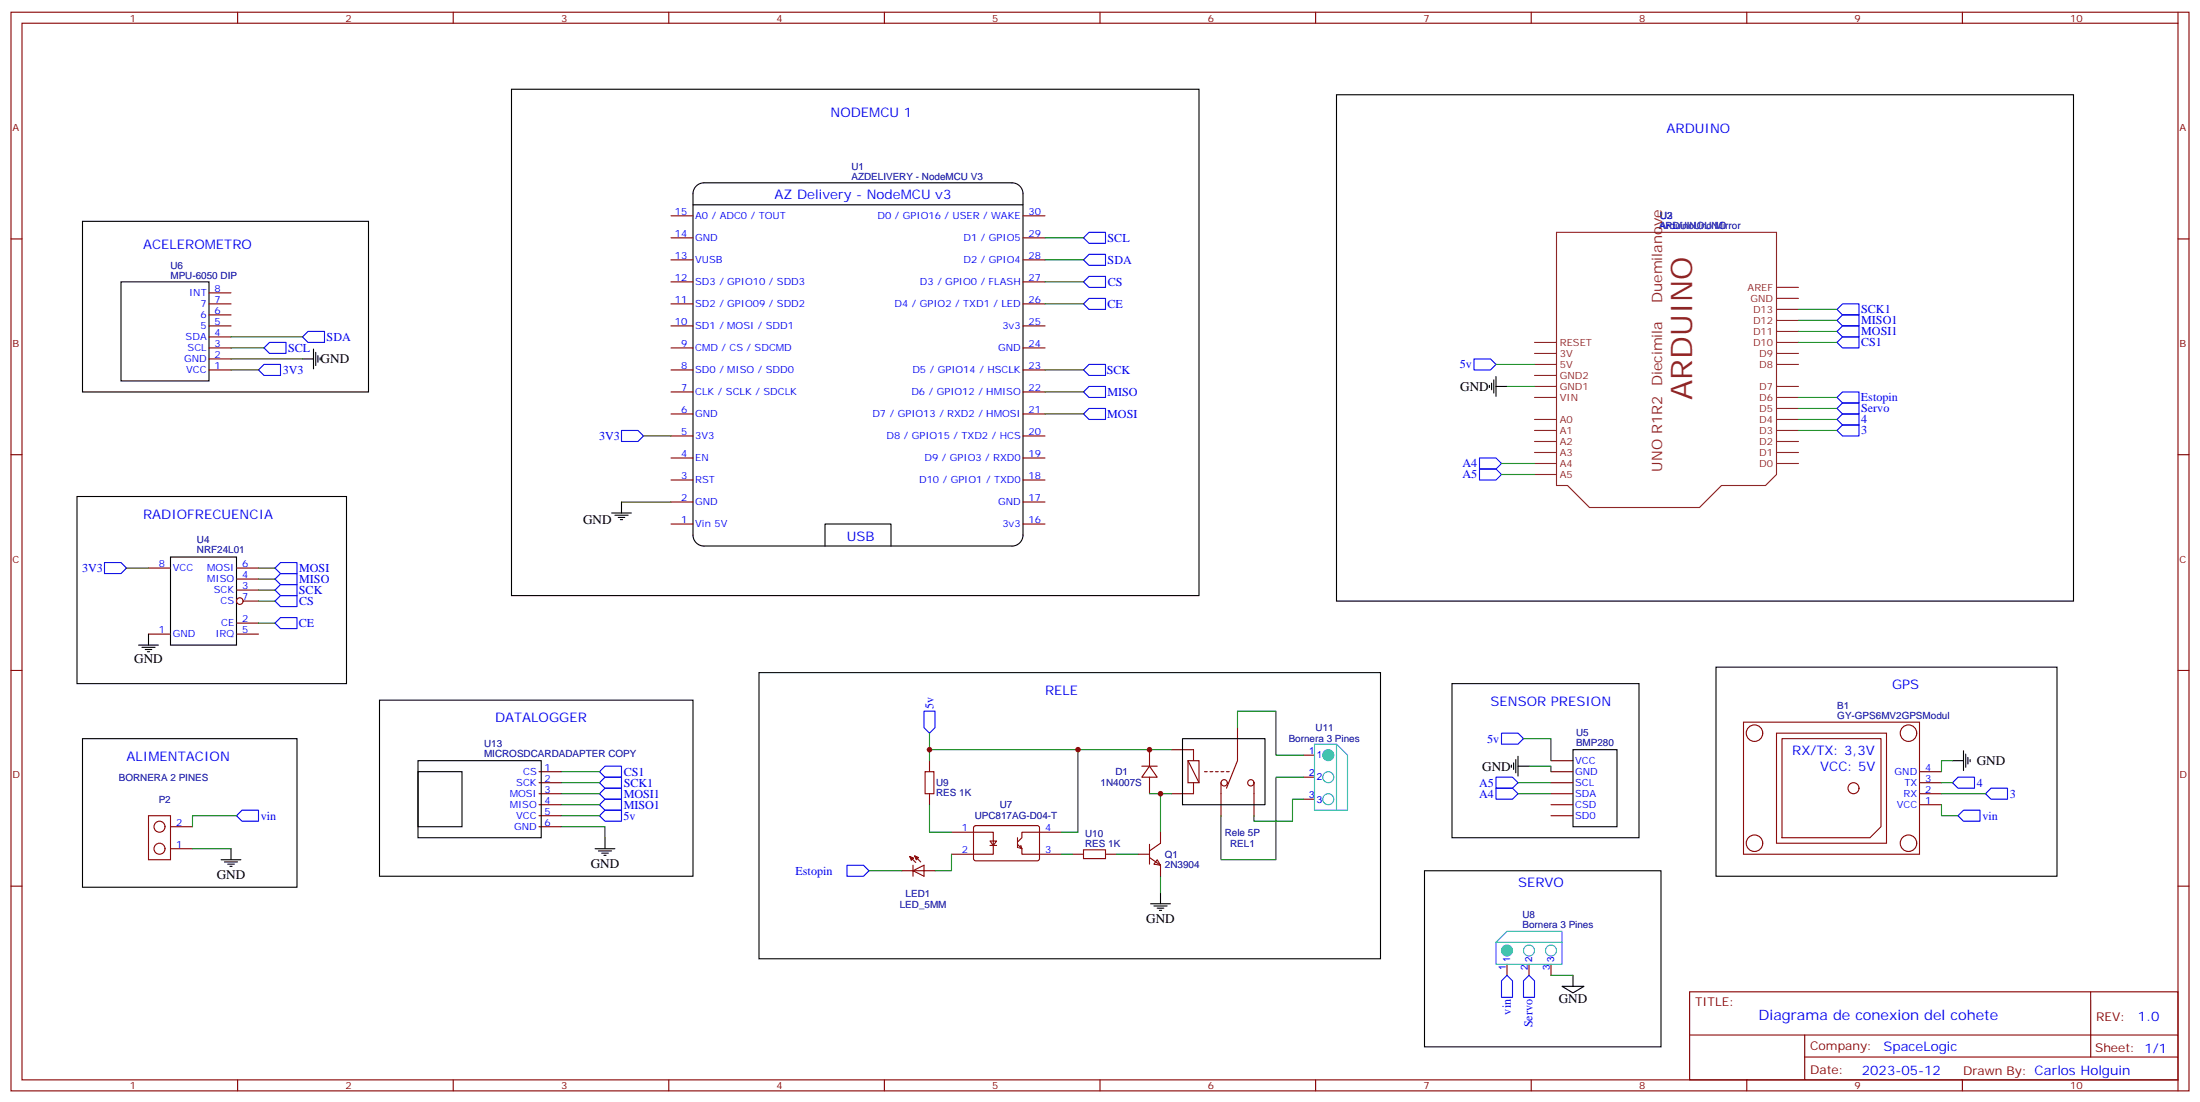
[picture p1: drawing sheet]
<svg xmlns="http://www.w3.org/2000/svg" width="706mm" height="353mm" viewBox="0 0 706 353" stroke-linecap="round" stroke-linejoin="round" font-family="sans-serif">
<g fill="none" stroke="#870000" stroke-width=".35">
<path d="M3.5 3.9h698.5v345.7h-698.5zM7.1 7.4h691.4v338.7h-691.4zM76.2 3.9v3.5M145.3 3.9v3.5M214.5 3.9v3.5M283.6 3.9v3.5M352.8 3.9v3.5M421.9 3.9v3.5M491.1 3.9v3.5M560.2 3.9v3.5M629.4 3.9v3.5M698.5 3.9v3.5"/>
<path d="M3.5 76.6h3.6M215.2 76.2h7M215.2 69.2h7M328.1 76.2h7M328.1 69.2h7M698.5 76.6h3.5M67 93.9h7.1M67 97.4h7.1M215.2 97.4h7M215.2 83.3h7M215.2 90.3h7M328.1 97.4h7"/>
<path d="M328.1 83.3h7M328.1 90.3h7M67 100.9h7.1M67 104.5h7.1M67 108h7.1M67 111.5h7.1M67 115h7.1M67 118.6h7.1M215.2 104.5h7M215.2 111.5h7M215.2 118.6h7M328.1 104.5h7"/>
<path d="M328.1 111.5h7M328.1 118.6h7M215.2 125.6h7M215.2 132.7h7M215.2 139.7h7M328.1 125.6h7M328.1 132.7h7M328.1 139.7h7M3.5 145.7h3.6M215.2 146.8h7M215.2 153.8h7M328.1 146.8h7"/>
<path d="M328.1 153.8h7M698.5 145.7h3.5M215.2 160.9h7M215.2 168h7M328.1 160.9h7M328.1 168h7M47.6 182.1h7.1M75.8 199.7h7.1M75.8 189.1h7.1M75.8 185.6h7.1M75.8 182.1h7.1M78 192.7h4.9"/>
<path d="M3.5 214.9h3.6M47.6 203.2h7.1M75.8 203.2h7.1M698.5 214.9h3.5M396.9 233.2v10.6l-3.6 8.8M559.2 231.5h56.4v42.3h-56.4zM569.7 235h35.3v35.3h-35.3zM571.5 236.7h31.7v28.3l-3.5 3.5h-28.2zM172.9 250.9h7M172.9 254.4h7M172.9 257.9h7M172.9 247.3h7"/>
<path d="M298.1 243.8v3.5M298.1 254.4v3.5M366.2 245.6h4.9M368.7 245.6l2.4 3.5h-4.9zM368.7 240.3v5.3M368.7 249.1v5.3M375.7 240.3h7.1v3.5M381 243.8h3.5v7.1h-3.5zM381 243.8l3.5 7.1M382.8 250.9v3.5h-7.1M386.3 247.3h.9M388.1 247.3h.8"/>
<path d="M389.8 247.3h.9M391.6 247.3h.9M391.6 250.9v10.5M393.3 247.3h.9M402.2 250.9v10.5M418 242h3.6M418 249.1h3.6M418 256.2h3.6M497.4 243.8h7.1M497.4 250.9h7.1M497.4 254.4h7.1M497.4 257.9h7.1"/>
<path d="M497.4 247.3h7.1M615.6 250.9h7.1M615.6 254.4h7.1M615.6 257.9h7.1M615.6 247.3h7.1M54.7 272h7M54.7 265h7M172.9 261.4h7M172.9 265h7M305.2 266.7h13.4v7.1h-13.4M312.4 264.8l.5-.2 20 .1 .5 .6-.1 10.2-.6 .4-20.1-.1-.4-.6v-9.9zM317.5 269.6h2.1l-1 1.4z"/>
<path d="M317.5 271h2.1M326.3 270.6l1.4 1.4-.3-1M326.3 268.5v3.2M326.7 271.7l1 .3v1.8h12.7M340.4 266.7h-12.7v1.8l-1.4 1.4M344 273.8h3.5M354.5 273.8h3.6M365.1 273.8h3.6M368.7 270.6v6.4M368.7 274.8l3.5 2.5v3.5M371.1 275.6l1.1 1.7-2.1-.3zM372.2 266.7v3.6l-3.5 2.4"/>
<path d="M497.4 261.4h7.1M3.5 284h3.6M698.5 284h3.5M483.3 309.1v3.5M490.4 309.1v3.5M497.4 309.1v3.5M541.9 317.9h156.6v28.2h-156.6zM670.5 317.9v20.9M541.9 331.7h156.5M578.8 338.8h119.6M578.8 331.7v14.1M76.2 346.1v3.5"/>
<path d="M145.3 346.1v3.5M214.5 346.1v3.5M283.6 346.1v3.5M352.8 346.1v3.5M421.9 346.1v3.5M491.1 346.1v3.5M560.2 346.1v3.5M629.4 346.1v3.5M698.5 346.1v3.5"/>
<circle cx="76.9" cy="192.7" r="1.06"/>
<circle cx="562.7" cy="235" r="2.65"/>
<circle cx="612.1" cy="235" r="2.65"/>
<circle cx="392.6" cy="250.9" r="1.01"/>
<circle cx="401.2" cy="250.9" r="1.01"/>
<circle cx="594.4" cy="252.6" r="1.76"/>
<circle cx="562.7" cy="270.3" r="2.65"/>
<circle cx="612.1" cy="270.3" r="2.65"/>
</g>
<g fill="none" stroke="#000" stroke-width=".35">
<path d="M164 28.6h220.5v162.3h-220.5zM428.6 30.4h236.4v162.3h-236.4zM26.5 70.9h91.7v54.7h-91.7zM222.2 65.7h105.9M38.8 90.3h28.2v31.8h-28.2zM97 115h3.5M100.5 111.9v6.3M101.2 112.9v4.3M102 114v2.1M102.7 114.7v.7M477.7 123.5v.7M478.4 122.8v2.1"/>
<path d="M479.1 121.7v4.3M479.8 123.9h3.5M479.8 120.7v6.3M24.7 159.1h86.4v60h-86.4zM54.7 178.5h21.1v28.3h-21.1zM196.1 164.4h6.4M197.2 165.1h4.2M198.3 165.8h2.1M199 166.5h.7M199.3 160.9v3.5M264.6 175v-7h21.2v7M324.6 175h-98.8a3.5 3.5 0 0 1-3.6-3.5v-109.4a3.5 3.5 0 0 1 3.6-3.5h98.8a3.5 3.5 0 0 1 3.5 3.5v109.4a3.5 3.5 0 0 1-3.5 3.5"/>
<path d="M44.4 206.8h6.4M45.5 207.5h4.2M46.6 208.2h2.1M47.3 208.9h.7M47.6 203.2v3.6M243.4 215.6h199.3v91.7h-199.3zM465.7 219.1h59.9v49.4h-59.9zM550.3 213.8h109.4v67h-109.4zM26.5 236.7h68.7v47.7h-68.7zM121.7 224.4h100.5v56.4h-100.5zM379.2 236.7h26.5v21.2h-26.5zM134.1 243.8h39.5v24.7h-39.5z"/>
<path d="M134.1 247.3h14.1v17.7h-14.1zM484.7 245.2v.7M485.4 244.5v2.1M486.1 243.5v4.2M486.8 245.6h3.6M486.8 242.4v6.3M504.5 240.3h14.1v24.7h-14.1zM626.2 243.8h3.5M629.7 240.6v6.4M630.4 241.7v4.2M631.1 242.7v2.2M631.8 243.5v.7"/>
<path d="M70.9 275.6h6.4M72 276.3h4.2M73 277h2.1M73.7 277.7h.7M74.1 272v3.6M190.9 272h6.3M191.9 272.7h4.2M193 273.4h2.1M193.7 274.1h.7M194 268.5v3.5M456.8 279.1h75.9v56.4h-75.9zM369 289.7h6.4"/>
<path d="M370.1 290.4h4.2M371.1 291.1h2.1M371.8 291.8h.7M372.2 286.1v3.6M500.9 316.1h7.1l-3.5 2.1zM504.5 312.6v3.5"/>
</g>
<g fill="none" stroke="#00f" stroke-width=".35">
<path d="M349.2 74.5h5.3v3.5h-5.3l-1.7-1.8zM347.5 97.4l1.7-1.8h5.3v3.6h-5.3zM347.5 90.3l1.7-1.7h5.3v3.5h-5.3zM349.2 81.5h5.3v3.6h-5.3l-1.7-1.8zM589.1 99.2l1.8-1.8h5.3v3.5h-5.3zM82.9 118.6l1.8-1.8h5.3v3.5h-5.3zM84.7 111.5l1.7-1.8h5.3v3.6h-5.3zM98.8 106.2h5.3v3.5h-5.3l-1.8-1.7zM349.2 116.8h5.3v3.5h-5.3l-1.7-1.7zM472.7 115h5.3l1.8 1.8-1.8 1.8h-5.3zM589.1 109.7l1.8-1.7h5.3v3.5h-5.3zM589.1 106.2l1.8-1.7h5.3v3.5h-5.3z"/>
<path d="M589.1 102.7l1.8-1.8h5.3v3.6h-5.3zM199.3 138h5.3l1.8 1.7-1.8 1.8h-5.3zM349.2 130.9h5.3v3.5h-5.3l-1.7-1.7zM349.2 123.9h5.3v3.5h-5.3l-1.7-1.8zM589.1 138l1.8-1.8h5.3v3.5h-5.3zM589.1 134.4l1.8-1.7h5.3v3.5h-5.3zM589.1 130.9l1.8-1.7h5.3v3.5h-5.3zM589.1 127.4l1.8-1.8h5.3v3.6h-5.3zM474.5 150.3h5.3l1.7 1.8-1.7 1.7h-5.3zM474.5 146.8h5.3l1.7 1.8-1.7 1.7h-5.3zM33.5 180.3h5.3l1.8 1.8-1.8 1.7h-5.3zM88.2 182.1l1.8-1.8h5.2v3.5h-5.2z"/>
<path d="M88.2 189.1l1.8-1.7h5.2v3.5h-5.2zM88.2 192.7l1.8-1.8h5.2v3.5h-5.2zM88.2 199.7l1.8-1.8h5.2v3.6h-5.2zM90 183.8h5.2v3.6h-5.2l-1.8-1.8zM296.3 227.9h3.6v5.3l-1.8 1.8-1.8-1.8zM481.5 235h5.3l1.8 1.7-1.8 1.8h-5.3zM77.6 259.7h5.3v3.5h-5.3l-1.8-1.8zM192.3 247.3l1.7-1.7h5.3v3.5h-5.3zM192.3 250.9l1.7-1.8h5.3v3.5h-5.3zM192.3 254.4l1.7-1.8h5.3v3.6h-5.3zM192.3 257.9l1.7-1.7h5.3v3.5h-5.3zM479.8 249.1h5.3l1.7 1.8-1.7 1.7h-5.3z"/>
<path d="M479.8 252.6h5.3l1.7 1.8-1.7 1.8h-5.3zM627.9 249.1h5.3v3.5h-5.3l-1.7-1.7zM636.8 254.4l1.7-1.8h5.3v3.6h-5.3zM192.3 261.4l1.7-1.7h5.3v3.5h-5.3zM271.6 277.3h5.3l1.8 1.8-1.8 1.7h-5.3zM627.9 261.4l1.8-1.7h5.3v3.5h-5.3zM483.3 312.6l1.8 1.8v5.3h-3.6v-5.3zM490.4 312.6l1.7 1.8v5.3h-3.5v-5.3z"/>
</g>
<g fill="none" stroke="#008700" stroke-width=".35">
<path d="M335.1 76.2h12.4M335.1 97.4h12.4M335.1 90.3h12.4M335.1 83.3h12.4M576.8 99.2h12.3M74.1 118.6h8.8M74.1 115h22.9M74.1 108h22.9M74.1 111.5h10.6M335.1 118.6h12.4M479.8 116.8h12.3M576.8 109.7h12.3"/>
<path d="M576.8 106.2h12.3M576.8 102.7h12.3M206.4 139.7h8.8M335.1 132.7h12.4M335.1 125.6h12.4M483.3 123.9h8.8M576.8 138h12.3M576.8 134.4h12.3M576.8 130.9h12.3M576.8 127.4h12.3M481.5 152.1h10.6M481.5 148.6h10.6"/>
<path d="M199.3 160.9h15.9M40.6 182.1h7M82.9 182.1h5.3M82.9 185.6h5.3M82.9 189.1h5.3M82.9 192.7h5.3M82.9 199.7h5.3M298.1 235v8.8M396.9 233.2v-5.3h12.3v14.1h8.8M488.6 236.7h8.8v7.1M179.9 250.9h12.4M179.9 254.4h12.4"/>
<path d="M179.9 247.3h12.4M179.9 257.9h12.4M298.1 257.9v8.8h7.1M298.1 240.3h47.6v26.4h-5.3M345.7 240.3h30M368.7 254.4h7M372.2 254.4v12.3M418 249.1h-8.8v26.5h-17.6v-14.2M418 256.2h-3.5v7h-12.3v-1.8M486.8 250.9h10.6M486.8 254.4h10.6M490.4 245.6h7v1.7"/>
<path d="M622.7 257.9v3.5h5.2M622.7 250.9h3.5M622.7 254.4h14.1M626.2 243.8h-3.5v3.5M61.7 272h12.4M75.8 261.4h-14.1v3.6M179.9 265h14.1v3.5M179.9 261.4h12.4M278.7 279.1h10.6M305.2 273.8v5.3h-5.3M340.4 273.8h3.6M358.1 273.8h7"/>
<path d="M372.2 280.8v5.3M497.4 312.6h7.1"/>
</g>
<g fill="none" stroke="#8c2424" stroke-width=".35">
<path d="M499.2 74.5h70.5v77.6l-3.5 3.5h-14.1l-7.1 7.1h-35.2l-7.1-7.1h-3.5zM569.7 99.2h7.1M569.7 95.6h7.1M569.7 92.1h7.1M492.1 116.8h7.1M492.1 113.3h7.1M492.1 109.7h7.1M569.7 116.8h7.1M569.7 113.3h7.1M569.7 109.7h7.1M569.7 106.2h7.1M569.7 102.7h7.1"/>
<path d="M492.1 138h7.1M492.1 134.4h7.1M492.1 127.4h7.1M492.1 123.9h7.1M492.1 120.3h7.1M569.7 138h7.1M569.7 134.4h7.1M569.7 130.9h7.1M569.7 127.4h7.1M569.7 123.9h7.1M492.1 148.6h7.1M492.1 145h7.1"/>
<path d="M492.1 141.5h7.1M492.1 152.1h7.1M569.7 148.6h7.1M569.7 145h7.1M569.7 141.5h7.1"/>
</g>
<g fill="none" stroke="#900" stroke-width=".35">
<path d="M47.6 261.4h7.1v14.2h-7.1z"/>
<circle cx="51.2" cy="265" r="1.76"/>
<circle cx="51.2" cy="272" r="1.76"/>
</g>
<g fill="none" stroke="#0cf" stroke-width=".35">
<path d="M421.6 238.5h7v21.2h-7zM428.6 238.5l3.6 3.5v17.7h-3.6M479.8 302h21.1v7.1h-21.1zM479.8 302l3.5-3.5h17.6v3.5"/>
<circle cx="426" cy="249.1" r="1.76"/>
<circle cx="426" cy="256.2" r="1.76"/>
<circle cx="490.4" cy="304.7" r="1.76"/>
<circle cx="497.4" cy="304.7" r="1.76"/>
</g>
<g fill="#0cf" stroke="#0cf" stroke-width=".35">
<circle cx="483.3" cy="304.7" r="1.76"/>
<circle cx="426" cy="242" r="1.76"/>
</g>
<path d="M296.7 247.3h2.8v7.1h-2.8zM347.5 272.4h7v2.8h-7z" fill="none" stroke="#a10000" stroke-width=".35"/>
<g fill="#850000" stroke="#850000" stroke-width=".35">
<path d="M293.3 274.3l1.3 .5-.7 .8z"/>
<path d="M291.7 274.5l1.3 .5-.7 .7z"/>
</g>
<path d="M289.3 279.1h10.6M291.7 274.5l2 1.9M292.8 277.3v3.5M292.8 279.1l3.5-1.8v3.5zM293.3 274.3l2 2" fill="none" stroke="#850000" stroke-width=".35"/>
<g fill="#c00">
<circle cx="298.1" cy="240.3" r=".88"/>
<circle cx="345.7" cy="240.3" r=".88"/>
<circle cx="372.2" cy="254.4" r=".88"/>
<circle cx="368.7" cy="240.3" r=".88"/>
</g>
<text font-size="9.5" fill="#8d2323" x="542.7" y="128.2" transform="rotate(-90 542.7 128.2)">ARDUINO</text>
<g font-size="4.6" fill="#8d2323">
<text x="533.1" y="97.1" transform="rotate(-90 533.1 97.1)">Duemilanove</text>
<text x="533.1" y="151.1" transform="rotate(-90 533.1 151.1)">UNO R1R2 Diecimila</text>
</g>
<text font-size="4.6" fill="#00f" x="564" y="326.9">Diagrama de conexion del cohete</text>
<g font-size="4.2" fill="#00f">
<text x="266.3" y="37.4">NODEMCU 1</text>
<text x="534.5" y="42.7">ARDUINO</text>
<text x="248.4" y="63.9">AZ Delivery - NodeMCU v3</text>
<text x="45.9" y="79.8">ACELEROMETRO</text>
<text x="45.9" y="166.2">RADIOFRECUENCIA</text>
<text x="271.6" y="173.2">USB</text>
<text x="606.8" y="220.9">GPS</text>
<text x="335.1" y="222.6">RELE</text>
<text x="478" y="226.2">SENSOR PRESION</text>
<text x="158.7" y="231.5">DATALOGGER</text>
<text x="40.6" y="243.8">ALIMENTACION</text>
<text x="574.8" y="241.9">RX/TX: 3,3V</text>
<text x="583.8" y="247.2">VCC: 5V</text>
<text x="486.8" y="284.4">SERVO</text>
<text x="685.7" y="327.1">1.0</text>
<text x="604" y="336.7">SpaceLogic</text>
<text x="597.1" y="344.5">2023-05-12</text>
</g>
<g font-size="4.2">
<text x="102.8" y="116.5">GND</text>
<text x="468.3" y="125.3">GND</text>
<text x="187" y="168">GND</text>
<text x="43" y="212.4">GND</text>
<text x="633.9" y="245.2">GND</text>
<text x="475.4" y="247">GND</text>
<text x="69.5" y="281.6">GND</text>
<text x="189.4" y="278.1">GND</text>
<text x="367.6" y="295.7">GND</text>
<text x="499.9" y="321.4">GND</text>
</g>
<g font-size="3.9" fill="#00f">
<text x="355.2" y="77.6">SCL</text>
<text x="355.2" y="84.6">SDA</text>
<text x="355.2" y="91.6">CS</text>
<text x="355.1" y="98.7">CE</text>
<text x="596.9" y="100.4">SCK1</text>
<text x="596.9" y="107.5">MOSI1</text>
<text x="596.9" y="104">MISO1</text>
<text x="92.4" y="112.9">SCL</text>
<text x="104.8" y="109.3">SDA</text>
<text x="596.9" y="111">CS1</text>
<text x="90.7" y="119.9">3V3</text>
<text x="354.9" y="119.9">SCK</text>
<text x="468.1" y="118.1">5v</text>
<text x="355.1" y="127">MISO</text>
<text x="596.8" y="128.7">Estopin</text>
<text x="355.1" y="134">MOSI</text>
<text x="596.9" y="135.7">4</text>
<text x="596.9" y="132.2">Servo</text>
<text x="192.1" y="141">3V3</text>
<text x="596.9" y="139.3">3</text>
<text x="469" y="149.8">A4</text>
<text x="469" y="153.4">A5</text>
<text x="26.3" y="183.3">3V3</text>
<text x="95.9" y="183.3">MOSI</text>
<text x="95.9" y="190.4">SCK</text>
<text x="96" y="186.9">MISO</text>
<text x="96" y="193.9">CS</text>
<text x="95.9" y="201">CE</text>
<text x="299.4" y="227.3" transform="rotate(-90 299.4 227.3)">5v</text>
<text x="477" y="238">5v</text>
<text x="200" y="248.6">CS1</text>
<text x="200" y="252.1">SCK1</text>
<text x="200" y="255.7">MOSI1</text>
<text x="474.3" y="252.1">A5</text>
<text x="474.3" y="255.7">A4</text>
<text x="633.9" y="252.1">4</text>
<text x="644.5" y="255.7">3</text>
<text x="83.7" y="262.7">vin</text>
<text x="200" y="262.7">5v</text>
<text x="200" y="259.2">MISO1</text>
<text x="635.8" y="262.7">vin</text>
<text x="255.1" y="280.3">Estopin</text>
<text x="484.6" y="325.2" transform="rotate(-90 484.6 325.2)">vin</text>
<text x="491.5" y="329.3" transform="rotate(-90 491.5 329.3)">Servo</text>
</g>
<g font-size="3.9" fill="#800">
<text x="543.6" y="322.5">TITLE:</text>
<text x="672.3" y="327.1">REV:</text>
<text x="580.5" y="336.7">Company:</text>
<text x="671.9" y="337.3">Sheet: 1/1</text>
<text x="580.5" y="344.3">Date:</text>
<text x="629.6" y="344.4">Drawn By: Carlos Holguin</text>
</g>
<g font-size="3.2" fill="#800">
<text x="41.6" y="6.9">1</text>
<text x="110.8" y="6.9">2</text>
<text x="179.9" y="6.9">3</text>
<text x="249.1" y="6.9">4</text>
<text x="318.2" y="6.9">5</text>
<text x="387.3" y="6.9">6</text>
<text x="456.5" y="6.9">7</text>
<text x="525.6" y="6.9">8</text>
<text x="594.8" y="6.9">9</text>
<text x="663.9" y="6.9">10</text>
<text x="4.1" y="42">A</text>
<text x="699" y="42">A</text>
<text x="4.1" y="111.2">B</text>
<text x="699" y="111.2">B</text>
<text x="4.1" y="180.3">C</text>
<text x="699" y="180.3">C</text>
<text x="4.1" y="249.4">D</text>
<text x="699" y="249.4">D</text>
<text x="41.6" y="349.1">1</text>
<text x="110.8" y="349.1">2</text>
<text x="179.9" y="349.1">3</text>
<text x="249.1" y="349.1">4</text>
<text x="318.2" y="349.1">5</text>
<text x="387.3" y="349.1">6</text>
<text x="456.5" y="349.1">7</text>
<text x="525.6" y="349.1">8</text>
<text x="594.8" y="349.1">9</text>
<text x="663.9" y="349.1">10</text>
</g>
<g font-size="3.2" fill="#000080">
<text x="273.1" y="57.5">AZDELIVERY - NodeMCU V3</text>
<text x="273.1" y="54.5">U1</text>
<text x="532.3" y="70.2">U2</text>
<text x="532.4" y="70.1">U3</text>
<text x="532" y="73.4">ARDUINOUNO</text>
<text x="532.3" y="73.4">ArduinoUno Mirror</text>
<text x="54.7" y="89.3">MPU-6050 DIP</text>
<text x="54.7" y="86.1">U6</text>
<text x="63.2" y="177.3">NRF24L01</text>
<text x="63.2" y="174.2">U4</text>
<text x="589.2" y="227.4">B1</text>
<text x="589.2" y="230.4">GY-GPS6MV2GPSModul</text>
<text x="155.2" y="239.5">U13</text>
<text x="413.3" y="237.9">Bornera 3 Pines</text>
<text x="421.9" y="234.3">U11</text>
<text x="505.4" y="239.2">BMP280</text>
<text x="505.4" y="235.9">U5</text>
<text x="155.2" y="242.7">MICROSDCARDADAPTER COPY</text>
<text x="38.1" y="250.3">BORNERA 2 PINES</text>
<text x="357.7" y="248.5">D1</text>
<text x="50.9" y="257.4">P2</text>
<text x="300.2" y="255.2">RES 1K</text>
<text x="300.2" y="252">U9</text>
<text x="353" y="252">1N4007S</text>
<text x="312.6" y="262.6">UPC817AG-D04-T</text>
<text x="320.6" y="258.9">U7</text>
<text x="348" y="268.2">U10</text>
<text x="392.8" y="267.9">Rele 5P</text>
<text x="348" y="271.3">RES 1K</text>
<text x="373.6" y="274.9">Q1</text>
<text x="394.5" y="271.4">REL1</text>
<text x="373.6" y="278.1">2N3904</text>
<text x="290.5" y="287.6">LED1</text>
<text x="288.6" y="291.2">LED_5MM</text>
<text x="488.3" y="297.4">Bornera 3 Pines</text>
<text x="488.3" y="294.4">U8</text>
</g>
<g font-size="3.2" fill="#00f">
<text x="216.5" y="68.8">15</text>
<text x="223" y="70.2">A0 / ADC0 / TOUT</text>
<text x="281.5" y="70.2">D0 / GPIO16 / USER / WAKE</text>
<text x="329.8" y="68.8">30</text>
<text x="216.5" y="75.9">14</text>
<text x="223" y="77.3">GND</text>
<text x="309" y="77.3">D1 / GPIO5</text>
<text x="329.8" y="75.9">29</text>
<text x="216.5" y="82.9">13</text>
<text x="329.8" y="82.9">28</text>
<text x="216.5" y="90">12</text>
<text x="223" y="84.3">VUSB</text>
<text x="309" y="84.3">D2 / GPIO4</text>
<text x="329.8" y="90">27</text>
<text x="60.7" y="94.9">INT</text>
<text x="68.8" y="93.5">8</text>
<text x="223" y="91.4">SD3 / GPIO10 / SDD3</text>
<text x="295" y="91.4">D3 / GPIO0 / FLASH</text>
<text x="64.3" y="98.5">7</text>
<text x="64.3" y="102">6</text>
<text x="68.8" y="97">7</text>
<text x="68.8" y="100.6">6</text>
<text x="216.5" y="97">11</text>
<text x="223" y="98.5">SD2 / GPIO09 / SDD2</text>
<text x="286.9" y="98.5">D4 / GPIO2 / TXD1 / LED</text>
<text x="329.8" y="97">26</text>
<text x="64.3" y="105.5">5</text>
<text x="68.8" y="104.1">5</text>
<text x="68.8" y="107.6">4</text>
<text x="216.5" y="104.1">10</text>
<text x="223" y="105.5">SD1 / MOSI / SDD1</text>
<text x="321.5" y="105.5">3v3</text>
<text x="329.8" y="104.1">25</text>
<text x="59.5" y="109">SDA</text>
<text x="60.2" y="112.6">SCL</text>
<text x="68.8" y="111.2">3</text>
<text x="218.5" y="111.2">9</text>
<text x="223" y="112.6">CMD / CS / SDCMD</text>
<text x="320.1" y="112.6">GND</text>
<text x="329.8" y="111.2">24</text>
<text x="59" y="116.1">GND</text>
<text x="59.7" y="119.6">VCC</text>
<text x="68.8" y="114.7">2</text>
<text x="68.8" y="118.2">1</text>
<text x="218.5" y="118.2">8</text>
<text x="223" y="119.6">SD0 / MISO / SDD0</text>
<text x="292.6" y="119.6">D5 / GPIO14 / HSCLK</text>
<text x="329.8" y="118.2">23</text>
<text x="218.5" y="125.3">7</text>
<text x="329.8" y="125.3">22</text>
<text x="223" y="126.7">CLK / SCLK / SDCLK</text>
<text x="292.3" y="126.7">D6 / GPIO12 / HMISO</text>
<text x="218.5" y="132.3">6</text>
<text x="223" y="133.7">GND</text>
<text x="279.8" y="133.7">D7 / GPIO13 / RXD2 / HMOSI</text>
<text x="329.8" y="132.3">21</text>
<text x="218.5" y="139.4">5</text>
<text x="223" y="140.8">3V3</text>
<text x="284.3" y="140.8">D8 / GPIO15 / TXD2 / HCS</text>
<text x="329.8" y="139.4">20</text>
<text x="218.5" y="146.4">4</text>
<text x="223" y="147.8">EN</text>
<text x="296.5" y="147.8">D9 / GPIO3 / RXD0</text>
<text x="329.8" y="146.4">19</text>
<text x="218.5" y="153.5">3</text>
<text x="223" y="154.9">RST</text>
<text x="294.7" y="154.9">D10 / GPIO1 / TXD0</text>
<text x="329.8" y="153.5">18</text>
<text x="218.5" y="160.5">2</text>
<text x="223" y="162">GND</text>
<text x="320.1" y="162">GND</text>
<text x="329.8" y="160.5">17</text>
<text x="218.5" y="167.6">1</text>
<text x="329.8" y="167.6">16</text>
<text x="223" y="169">Vin 5V</text>
<text x="321.5" y="169">3v3</text>
<text x="50.9" y="181.7">8</text>
<text x="55.4" y="183.1">VCC</text>
<text x="66.5" y="183.1">MOSI</text>
<text x="77.6" y="185.2">4</text>
<text x="77.6" y="181.7">6</text>
<text x="66.5" y="186.7">MISO</text>
<text x="68.6" y="190.2">SCK</text>
<text x="77.6" y="188.8">3</text>
<text x="70.8" y="193.7">CS</text>
<text x="77.6" y="192.3">7</text>
<text x="50.9" y="202.9">1</text>
<text x="70.9" y="200.8">CE</text>
<text x="77.6" y="199.4">2</text>
<text x="77.6" y="202.9">5</text>
<text x="55.4" y="204.3">GND</text>
<text x="69.1" y="204.3">IRQ</text>
<text x="419.8" y="241.7">1</text>
<text x="422.3" y="243.1">1</text>
<text x="505.2" y="244.9">VCC</text>
<text x="165.6" y="251.9">SCK</text>
<text x="167.8" y="248.4">CS</text>
<text x="174.6" y="247">1</text>
<text x="174.6" y="250.5">2</text>
<text x="419.8" y="248.7">2</text>
<text x="422.3" y="250.2">2</text>
<text x="505.2" y="251.9">SCL</text>
<text x="505.2" y="248.4">GND</text>
<text x="607.6" y="248.4">GND</text>
<text x="610.8" y="251.9">TX</text>
<text x="617.4" y="247">4</text>
<text x="617.4" y="250.5">3</text>
<text x="163.5" y="255.4">MOSI</text>
<text x="174.6" y="254">3</text>
<text x="174.6" y="257.6">4</text>
<text x="419.8" y="255.8">3</text>
<text x="422.3" y="257.2">3</text>
<text x="505.2" y="255.4">SDA</text>
<text x="610.5" y="255.4">RX</text>
<text x="617.4" y="254">2</text>
<text x="617.4" y="257.6">1</text>
<text x="163.5" y="259">MISO</text>
<text x="165.6" y="262.5">VCC</text>
<text x="174.6" y="261.1">5</text>
<text x="505.2" y="259">CSD</text>
<text x="505.2" y="262.5">SD0</text>
<text x="608.3" y="259">VCC</text>
<text x="56.4" y="264.6">2</text>
<text x="164.9" y="266">GND</text>
<text x="174.6" y="264.6">6</text>
<text x="308.4" y="266.4">1</text>
<text x="335.1" y="266.4">4</text>
<text x="56.4" y="271.7">1</text>
<text x="308.4" y="273.4">2</text>
<text x="335.1" y="273.4">3</text>
<text x="483" y="310.8" transform="rotate(-90 483 310.8)">1</text>
<text x="484.4" y="308.4" transform="rotate(-90 484.4 308.4)">1</text>
<text x="490" y="310.8" transform="rotate(-90 490 310.8)">2</text>
<text x="491.4" y="308.4" transform="rotate(-90 491.4 308.4)">2</text>
<text x="497.1" y="310.8" transform="rotate(-90 497.1 310.8)">3</text>
<text x="498.5" y="308.4" transform="rotate(-90 498.5 308.4)">3</text>
</g>
<g font-size="3.2" fill="#8d2323">
<text x="560.5" y="93.2">AREF</text>
<text x="561.4" y="96.7">GND</text>
<text x="562.2" y="100.2">D13</text>
<text x="562.2" y="107.3">D11</text>
<text x="562.2" y="103.8">D12</text>
<text x="500.2" y="110.8">RESET</text>
<text x="562.2" y="110.8">D10</text>
<text x="500.2" y="117.9">5V</text>
<text x="500.2" y="114.3">3V</text>
<text x="564.2" y="117.9">D8</text>
<text x="564.2" y="114.3">D9</text>
<text x="500.2" y="124.9">GND1</text>
<text x="500.2" y="121.4">GND2</text>
<text x="564.2" y="124.9">D7</text>
<text x="500.2" y="128.4">VIN</text>
<text x="564.2" y="132">D5</text>
<text x="564.2" y="128.4">D6</text>
<text x="500.2" y="135.5">A0</text>
<text x="564.2" y="135.5">D4</text>
<text x="500.2" y="142.6">A2</text>
<text x="500.2" y="139">A1</text>
<text x="564.2" y="142.6">D2</text>
<text x="564.2" y="139">D3</text>
<text x="500.2" y="149.6">A4</text>
<text x="500.2" y="146.1">A3</text>
<text x="564.2" y="149.6">D0</text>
<text x="564.2" y="146.1">D1</text>
<text x="500.2" y="153.1">A5</text>
</g>
</svg>
